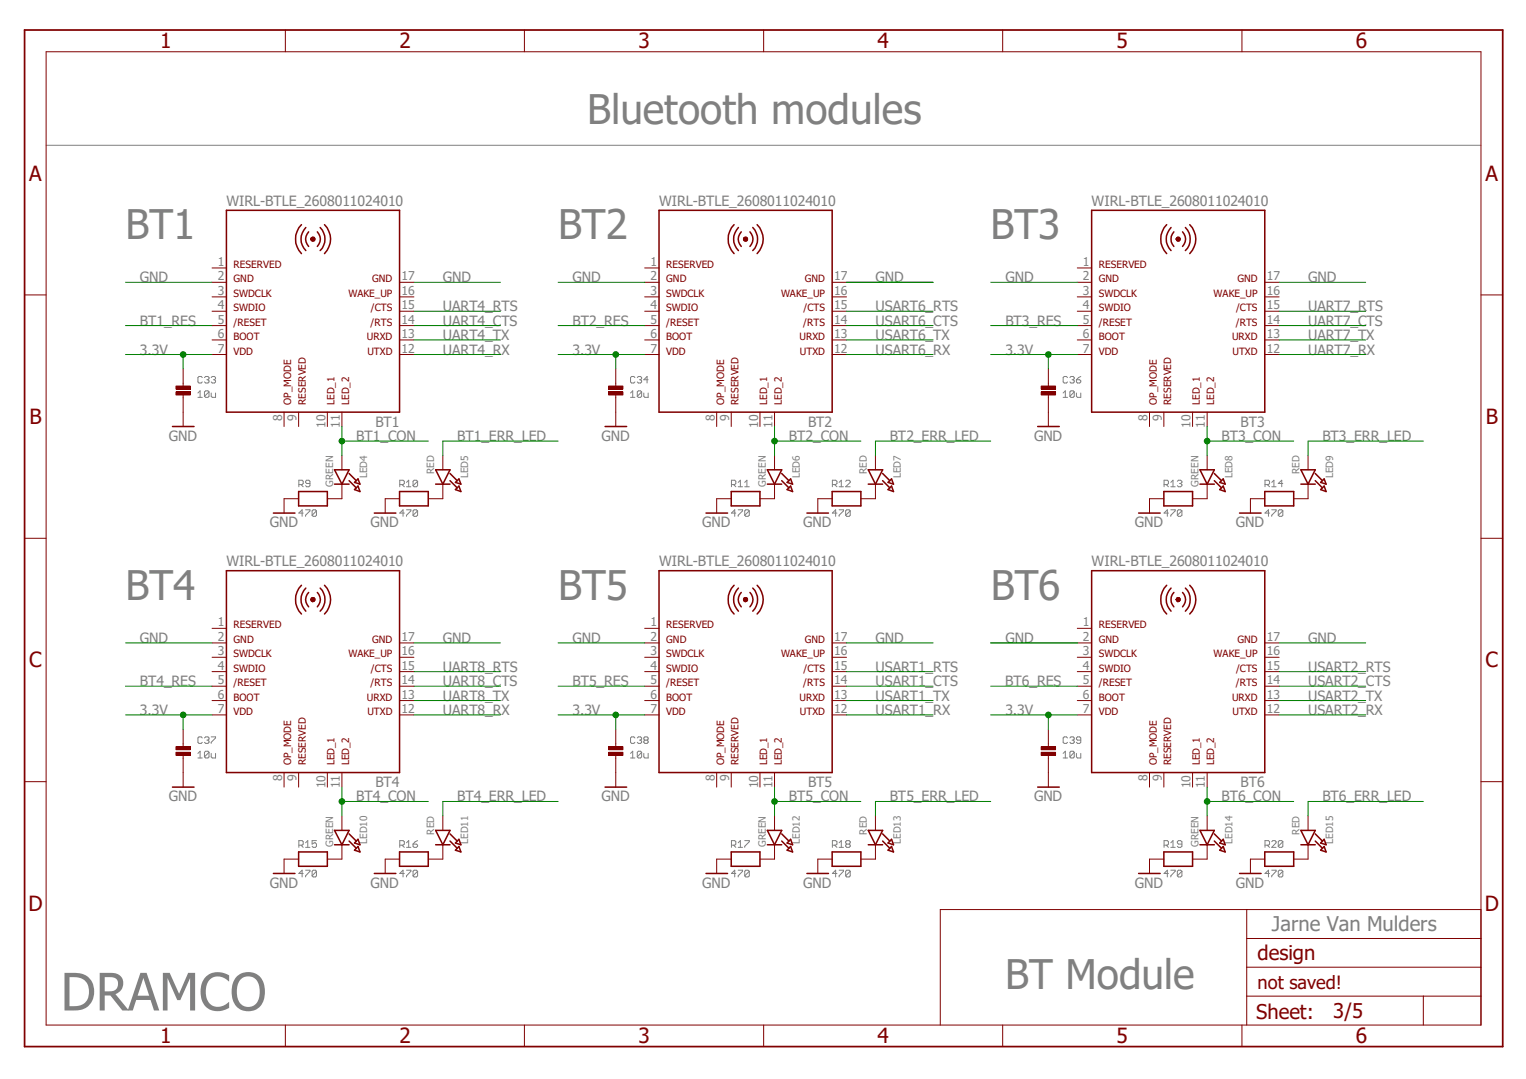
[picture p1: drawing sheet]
<svg xmlns="http://www.w3.org/2000/svg" width="297mm" height="210mm" viewBox="0 0 297 210" stroke-linecap="round" stroke-linejoin="round" font-family="sans-serif">
<g fill="none" stroke="#808080" stroke-width=".19">
<path d="M9 28.3h279.2M38.5 76.5l.4-.4v1.2M38.5 77.3h.9M39.4 73.5l-.2-.2h-.5l-.2 .2v.8l.2 .2h.5l.2-.2M39.8 73.5l.2-.2h.5l.2 .2-.2 .4M40.3 73.9h.2M40.5 73.9l.2 .2-.2 .4h-.5l-.2-.2M40.7 76.3v.8l-.2 .2h-.5l-.2-.2M40.7 76.3l-.2-.2h-.5l-.2 .2v.8M40.7 76.3l-.9 .8M41.1 76.5v.6l.2 .2h.7v-.8M41.1 73.5l.2-.2h.4l.3 .2-.3 .4"/>
<path d="M41.5 73.9h.2M41.7 73.9l.3 .2-.3 .4h-.4l-.2-.2M122.7 77.3h.9M122.7 76.5l.4-.4v1.2M123.6 73.5l-.2-.2h-.5l-.2 .2v.8l.2 .2h.5l.2-.2M124 73.5l.2-.2h.5l.2 .2-.2 .4M124.5 73.9h.2M124.7 73.9l.2 .2-.2 .4h-.5l-.2-.2M124.9 76.3v.8l-.2 .2h-.5l-.2-.2M124.9 76.3l-.2-.2h-.5l-.2 .2v.8M124.9 76.3l-.9 .8M125.3 76.5v.6l.2 .2h.7v-.8"/>
<path d="M126.2 73.9h-.9l.6-.6v1.2M206.9 77.3h.9M206.9 76.5l.4-.4v1.2M207.8 73.5l-.2-.2h-.5l-.2 .2v.8l.2 .2h.5l.2-.2M208.2 73.5l.2-.2h.5l.2 .2-.2 .4M208.7 73.9h.2M208.9 73.9l.2 .2-.2 .4h-.5l-.2-.2M209.1 76.3v.8l-.2 .2h-.5l-.2-.2M209.1 76.3l-.2-.2h-.5l-.2 .2v.8M209.1 76.3l-.9 .8M209.5 76.5v.6l.2 .2h.7v-.8M209.5 73.9h.6l.3 .4-.3 .2h-.4l-.2-.2z"/>
<path d="M210.4 73.3l-.9 .6M58.2 94.3h.6l.2-.2v-.4l-.2-.2h-.6v1.2M58.6 94.3l.4 .4M59 99.9h-.8l.6-.7v1.3M59.5 99.2h.8v.2l-.8 .9v.2M60.3 94.1h-.6l-.2-.2 .2-.4h.4l.2 .2v.8l-.2 .2h-.4l-.2-.2M61.6 99.4l-.2-.2h-.4l-.3 .2v.9M61.6 99.4v.9l-.2 .2h-.4l-.3-.2M61.6 99.4l-.9 .9M77.8 94.3h.6l.3-.2v-.4l-.3-.2h-.6v1.2M78.2 94.3l.5 .4M78.7 99.9h-.9l.6-.7v1.3"/>
<path d="M79.1 99.2h.9v.2l-.9 .9v.2M79.1 94.7h.9M79.1 93.9l.4-.4v1.2M81.3 99.4l-.3-.2h-.4l-.2 .2v.9M81.3 99.4v.9l-.3 .2h-.4l-.2-.2M81.3 93.7l-.3-.2h-.4l-.2 .2v.8M81.3 93.7v.8l-.3 .2h-.4l-.2-.2M81.3 99.4l-.9 .9M81.3 93.7l-.9 .8M142.4 94.3h.6l.2-.2v-.4l-.2-.2h-.6v1.2M142.8 94.3l.4 .4M143.2 99.9h-.8l.6-.7v1.3"/>
<path d="M143.7 99.2h.8v.2l-.8 .9v.2M143.7 94.7h.8M143.7 93.9l.4-.4v1.2M144.9 94.7h.9M144.9 93.9l.5-.4v1.2M145.8 99.4l-.2-.2h-.4l-.3 .2v.9M145.8 99.4v.9l-.2 .2h-.4l-.3-.2M145.8 99.4l-.9 .9M162 94.3h.6l.3-.2v-.4l-.3-.2h-.6v1.2M162.4 94.3l.5 .4M162.9 99.9h-.9l.6-.7v1.3M163.3 99.2h.9v.2l-.9 .9v.2"/>
<path d="M163.3 94.7h.9M163.3 93.9l.4-.4v1.2M164.6 93.7l.2-.2h.5l.2 .2v.2l-.9 .8h.9M165.5 99.4l-.2-.2h-.5l-.2 .2v.9M165.5 99.4v.9l-.2 .2h-.5l-.2-.2M165.5 99.4l-.9 .9M226.6 94.3h.6l.2-.2v-.4l-.2-.2h-.6v1.2M227 94.3l.4 .4M227.4 99.9h-.8l.6-.7v1.3M227.9 99.2h.8v.2l-.8 .9v.2M227.9 94.7h.8M227.9 93.9l.4-.4v1.2"/>
<path d="M229.2 93.7l.2-.2h.4l.2 .2v.2l-.2 .2M229.6 94.1h.2M229.8 94.1l.2 .2v.2l-.2 .2h-.4l-.2-.2M230 99.4l-.2-.2h-.4l-.2 .2v.9M230 99.4v.9l-.2 .2h-.4l-.2-.2M230 99.4l-.8 .9M246.2 94.3h.7l.2-.2v-.4l-.2-.2h-.7v1.2M246.6 94.3l.5 .4M247.1 99.9h-.9l.7-.7v1.3M247.5 99.2h.9v.2l-.9 .9v.2M247.5 94.7h.9M247.5 93.9l.4-.4v1.2"/>
<path d="M249.7 99.4l-.2-.2h-.5l-.2 .2v.9M249.7 99.4v.9l-.2 .2h-.5l-.2-.2M249.7 99.4l-.9 .9M249.7 94.1h-.9l.7-.6v1.2M38.5 146.6l.4-.4v1.3M38.5 147.5h.9M39.4 143.6l-.2-.2h-.5l-.2 .2v.9l.2 .2h.5l.2-.2M39.8 143.6l.2-.2h.5l.2 .2-.2 .5M40.3 144.1h.2M40.5 144.1l.2 .2-.2 .4h-.5l-.2-.2M40.7 146.4l-.2-.2h-.5l-.2 .2v.9M40.7 146.4v.9l-.2 .2h-.5l-.2-.2"/>
<path d="M40.7 146.4l-.9 .9M41.1 143.4h.9v.2l-.9 .9v.2M41.1 146.6v.7l.2 .2h.7v-.9M122.7 146.6l.4-.4v1.3M122.7 147.5h.9M123.6 143.6l-.2-.2h-.5l-.2 .2v.9l.2 .2h.5l.2-.2M124 143.6l.2-.2h.5l.2 .2-.2 .5M124.5 144.1h.2M124.7 144.1l.2 .2-.2 .4h-.5l-.2-.2M124.9 146.4l-.2-.2h-.5l-.2 .2v.9M124.9 146.4v.9l-.2 .2h-.5l-.2-.2M124.9 146.4l-.9 .9"/>
<path d="M125.3 146.6v.7l.2 .2h.7v-.9M125.5 144.1l-.2-.3 .2-.4h.4l.3 .2-.3 .5M125.5 144.1l-.2 .2 .2 .4h.4l.3-.2-.3-.4M125.5 144.1h.4M206.9 146.6l.4-.4v1.3M206.9 147.5h.9M207.8 143.6l-.2-.2h-.5l-.2 .2v.9l.2 .2h.5l.2-.2M208.2 143.6l.2-.2h.5l.2 .2-.2 .5M208.7 144.1h.2M208.9 144.1l.2 .2-.2 .4h-.5l-.2-.2M209.1 146.4l-.2-.2h-.5l-.2 .2v.9M209.1 146.4v.9l-.2 .2h-.5l-.2-.2"/>
<path d="M209.1 146.4l-.9 .9M209.5 146.6v.7l.2 .2h.7v-.9M210.4 144.1h-.7l-.2-.3 .2-.4h.4l.3 .2v.9l-.3 .2h-.4l-.2-.2M58.2 164.5h.6l.2-.2v-.5l-.2-.2h-.6v1.3M58.6 164.5l.4 .4M59 170h-.8l.6-.6v1.3M59.5 169.4h.8v.2l-.8 .9v.2M59.5 164l.4-.4v1.3M59.5 164.9h.8M61.6 163.6h-.9v.7l.5-.3h.2l.2 .3v.4l-.2 .2h-.4l-.3-.2M61.6 169.6l-.2-.2h-.4l-.3 .2v.9M61.6 169.6v.9l-.2 .2h-.4l-.3-.2"/>
<path d="M61.6 169.6l-.9 .9M77.8 164.5h.6l.3-.2v-.5l-.3-.2h-.6v1.3M78.2 164.5l.5 .4M78.7 170h-.9l.6-.6v1.3M79.1 169.4h.9v.2l-.9 .9v.2M79.1 164l.4-.4v1.3M79.1 164.9h.9M80.4 164.3h.6l.3 .2v.2l-.3 .2h-.4l-.2-.2zM81.3 169.6l-.3-.2h-.4l-.2 .2v.9M81.3 169.6v.9l-.3 .2h-.4l-.2-.2M81.3 169.6l-.9 .9M81.3 163.6l-.5 .2-.4 .5"/>
<path d="M142.4 164.5h.6l.2-.2v-.5l-.2-.2h-.6v1.3M142.8 164.5l.4 .4M143.2 170h-.8l.6-.6v1.3M143.7 169.4h.8v.2l-.8 .9v.2M143.7 164l.4-.4v1.3M143.7 164.9h.8M144.9 163.6h.9v.2l-.9 .9v.2M145.8 169.6l-.2-.2h-.4l-.3 .2v.9M145.8 169.6v.9l-.2 .2h-.4l-.3-.2M145.8 169.6l-.9 .9M162 164.5h.6l.3-.2v-.5l-.3-.2h-.6v1.3M162.4 164.5l.5 .4"/>
<path d="M162.9 170h-.9l.6-.6v1.3M163.3 169.4h.9v.2l-.9 .9v.2M163.3 164l.4-.4v1.3M163.3 164.9h.9M164.8 164.3l-.2-.3 .2-.4h.5l.2 .2-.2 .5M164.8 164.3l-.2 .2 .2 .4h.5l.2-.2-.2-.4M164.8 164.3h.5M165.5 169.6l-.2-.2h-.5l-.2 .2v.9M165.5 169.6v.9l-.2 .2h-.5l-.2-.2M165.5 169.6l-.9 .9M226.6 164.5h.6l.2-.2v-.5l-.2-.2h-.6v1.3M227 164.5l.4 .4"/>
<path d="M227.4 170h-.8l.6-.6v1.3M227.9 169.4h.8v.2l-.8 .9v.2M227.9 164l.4-.4v1.3M227.9 164.9h.8M230 164.3h-.6l-.2-.3 .2-.4h.4l.2 .2v.9l-.2 .2h-.4l-.2-.2M230 169.6l-.2-.2h-.4l-.2 .2v.9M230 169.6v.9l-.2 .2h-.4l-.2-.2M230 169.6l-.8 .9M246.2 164.5h.7l.2-.2v-.5l-.2-.2h-.7v1.3M246.6 164.5l.5 .4M247.1 170h-.9l.7-.6v1.3M247.5 163.8l.2-.2h.5l.2 .2v.2l-.9 .9h.9"/>
<path d="M247.5 169.4h.9v.2l-.9 .9v.2M249.7 163.8l-.2-.2h-.5l-.2 .2v.9M249.7 169.6l-.2-.2h-.5l-.2 .2v.9M249.7 163.8v.9l-.2 .2h-.5l-.2-.2M249.7 169.6v.9l-.2 .2h-.5l-.2-.2M249.7 169.6l-.9 .9M249.7 163.8l-.9 .9"/>
</g>
<g fill="none" stroke="#800000" stroke-width=".19">
<path d="M41.3 52.2h2.8M41.3 54.9h2.8M41.3 57.8h2.8M77.8 54.9h2.8M77.8 57.8h2.8M41.3 60.6h2.8M41.3 63.4h2.8M41.3 66.2h2.8M41.3 69h2.8M77.8 60.6h2.8M77.8 63.4h2.8M77.8 66.2h2.8"/>
<path d="M77.8 69h2.8M55.3 80.2v2.8M58.1 80.2v2.8M63.7 80.2v2.8M66.5 80.2v2.8"/>
</g>
<path d="M44.1 40.9h33.7v39.3h-33.7z" fill="none" stroke="#800000" stroke-width=".3"/>
<path d="M60.6 46.3l.5-.1 .2 .2-.2 .5-.5-.1-.1-.3 .4-.1 .1 .1-.1 .2-.1-.2h-.3z" fill-rule="evenodd" fill="#800000"/>
<path d="M60.6 46.3l.5-.1 .2 .2-.2 .5-.5-.1-.1-.3 .4-.1 .1 .1-.1 .2-.1-.2h-.3z" fill="none" stroke="#800000" stroke-width=".19"/>
<path d="M58.7 43.7a4 4 0 0 0 0 5.7M59.5 44.3a3.2 3.2 0 0 0 0 4.5M60.1 45.1a1.99 1.99 0 0 0 0 2.9" fill="none" stroke="#800000" stroke-width=".3"/>
<path d="M60.6 46.3l.5-.1 .2 .2-.2 .5-.5-.1-.1-.3 .4-.1 .1 .1-.1 .2-.1-.2h-.3z" fill-rule="evenodd" fill="#800000"/>
<path d="M60.6 46.3l.5-.1 .2 .2-.2 .5-.5-.1-.1-.3 .4-.1 .1 .1-.1 .2-.1-.2h-.3zM35.6 74.6v.8M35.6 76.6v.8M58.1 97.1h-2.8v2.8M66.5 88.6v2.8M66.5 94.2v2.9h-2.8" fill="none" stroke="#800000" stroke-width=".19"/>
<path d="M60.6 46.5h.6M61.8 45.1a1.99 1.99 0 0 1 0 2.9M62.3 44.3a3.2 3.2 0 0 1 0 4.5M63.2 43.7a3.9 3.9 0 0 1 0 5.7M53.2 99.9h4.2M58.1 95.7h5.6v2.8h-5.6zM65.1 91.4h2.8l-1.4 2.8zM65.1 94.2h2.8M67.9 93.6l1.4 1.4M67.9 92.2l1.4 1.4M69 93.9l.7-.7 .4 1zM69 95.3l.7-.7 .4 1.1z" fill="none" stroke="#800000" stroke-width=".3"/>
<path d="M34.2 76.3h2.8v.6h-2.8z" fill-rule="evenodd" fill="#800000"/>
<path d="M34.2 76.3h2.8v.6h-2.8z" fill="none" stroke="#800000" stroke-width=".19"/>
<path d="M34.2 75.1h2.8v.6h-2.8z" fill-rule="evenodd" fill="#800000"/>
<g fill="none" stroke="#800000" stroke-width=".19">
<path d="M125.5 52.2h2.8M125.5 54.9h2.8M125.5 57.8h2.8M162 54.9h2.8M162 57.8h2.8M34.2 75.1h2.8v.6h-2.8zM35.6 71.8v2.8M35.6 77.4v5.6M125.5 60.6h2.8M125.5 63.4h2.8M125.5 66.2h2.8M125.5 69h2.8"/>
<path d="M162 60.6h2.8M162 63.4h2.8M162 66.2h2.8M162 69h2.8M77.8 97.1h-2.8v2.8M86.2 88.6v2.8M86.2 94.2v2.9h-2.8M139.5 80.2v2.8M142.3 80.2v2.8M147.9 80.2v2.8M150.7 80.2v2.8"/>
</g>
<path d="M128.3 40.9h33.7v39.3h-33.7zM33.6 83h4.2M72.9 99.9h4.1M77.8 95.7h5.6v2.8h-5.6zM84.8 91.4h2.8l-1.4 2.8zM84.8 94.2h2.8M87.6 93.6l1.4 1.4M87.6 92.2l1.4 1.4M88.6 93.9l.7-.7 .4 1zM89.3 94.6l.4 1.1-1.1-.4z" fill="none" stroke="#800000" stroke-width=".3"/>
<path d="M144.8 46.3l.5-.1 .2 .2-.2 .5-.5-.1-.1-.3h.5l-.1 .2-.1-.2h-.3z" fill-rule="evenodd" fill="#800000"/>
<path d="M144.8 46.3l.5-.1 .2 .2-.2 .5-.5-.1-.1-.3h.5l-.1 .2-.1-.2h-.3z" fill="none" stroke="#800000" stroke-width=".19"/>
<path d="M142.9 43.7a4 4 0 0 0 0 5.7M143.7 44.3a3.2 3.2 0 0 0 0 4.5M144.3 45.1a1.99 1.99 0 0 0 0 2.9" fill="none" stroke="#800000" stroke-width=".3"/>
<path d="M144.8 46.3l.5-.1 .2 .2-.2 .5-.5-.1-.1-.3h.5l-.1 .2-.1-.2h-.3z" fill-rule="evenodd" fill="#800000"/>
<path d="M144.8 46.3l.5-.1 .2 .2-.2 .5-.5-.1-.1-.3h.5l-.1 .2-.1-.2h-.3zM119.8 74.6v.8M119.8 76.6v.8M142.3 97.1h-2.8v2.8M150.7 88.6v2.8M150.7 94.2v2.9h-2.8" fill="none" stroke="#800000" stroke-width=".19"/>
<path d="M144.8 46.5h.6M146 45.1a1.99 1.99 0 0 1 0 2.9M146.5 44.3a3.2 3.2 0 0 1 0 4.5M147.4 43.7a3.9 3.9 0 0 1 0 5.7M137.4 99.9h4.2M142.3 95.7h5.6v2.8h-5.6zM149.4 91.4h2.7l-1.4 2.8zM149.4 94.2h2.7M152.1 93.6l1.4 1.4M152.1 92.2l1.4 1.4M153.9 93.2l.4 1-1.1-.3zM153.9 94.6l.4 1.1-1.1-.4z" fill="none" stroke="#800000" stroke-width=".3"/>
<path d="M118.4 76.3h2.8v.6h-2.8z" fill-rule="evenodd" fill="#800000"/>
<path d="M118.4 76.3h2.8v.6h-2.8z" fill="none" stroke="#800000" stroke-width=".19"/>
<path d="M118.4 75.1h2.8v.6h-2.8z" fill-rule="evenodd" fill="#800000"/>
<g fill="none" stroke="#800000" stroke-width=".19">
<path d="M209.7 52.2h2.8M209.7 54.9h2.8M209.7 57.8h2.8M246.2 54.9h2.8M246.2 57.8h2.8M118.4 75.1h2.8v.6h-2.8zM119.8 71.8v2.8M119.8 77.4v5.6M209.7 60.6h2.8M209.7 63.4h2.8M209.7 66.2h2.8M209.7 69h2.8"/>
<path d="M246.2 60.6h2.8M246.2 63.4h2.8M246.2 66.2h2.8M246.2 69h2.8M162 97.1h-2.8v2.8M170.4 88.6v2.8M170.4 94.2v2.9h-2.8M223.7 80.2v2.8M226.5 80.2v2.8M232.1 80.2v2.8M234.9 80.2v2.8"/>
</g>
<path d="M212.5 40.9h33.7v39.3h-33.7zM117.8 83h4.2M157.1 99.9h4.1M162 95.7h5.6v2.8h-5.6zM169 91.4h2.8l-1.4 2.8zM169 94.2h2.8M171.8 93.6l1.4 1.4M171.8 92.2l1.4 1.4M173.5 93.2l.4 1-1.1-.3zM173.5 94.6l.4 1.1-1.1-.4z" fill="none" stroke="#800000" stroke-width=".3"/>
<path d="M229 46.3l.5-.1 .2 .2-.2 .5-.5-.1-.1-.3h.5l-.1 .2-.1-.2h-.3z" fill-rule="evenodd" fill="#800000"/>
<path d="M229 46.3l.5-.1 .2 .2-.2 .5-.5-.1-.1-.3h.5l-.1 .2-.1-.2h-.3z" fill="none" stroke="#800000" stroke-width=".19"/>
<path d="M227.1 43.7a4 4 0 0 0 0 5.7M227.9 44.3a3.2 3.2 0 0 0 0 4.5M228.5 45.1a2.1 2.1 0 0 0 0 2.9" fill="none" stroke="#800000" stroke-width=".3"/>
<path d="M229 46.3l.5-.1 .2 .2-.2 .5-.5-.1-.1-.3h.5l-.1 .2-.1-.2h-.3z" fill-rule="evenodd" fill="#800000"/>
<path d="M229 46.3l.5-.1 .2 .2-.2 .5-.5-.1-.1-.3h.5l-.1 .2-.1-.2h-.3zM204 74.6v.8M204 76.6v.8M226.5 97.1h-2.8v2.8M234.9 88.6v2.8M234.9 94.2v2.9h-2.8" fill="none" stroke="#800000" stroke-width=".19"/>
<path d="M229 46.5h.6M230.2 45.1a1.99 1.99 0 0 1 0 2.9M230.7 44.3a3.2 3.2 0 0 1 0 4.5M231.6 43.7a3.9 3.9 0 0 1 0 5.7M221.6 99.9h4.2M226.5 95.7h5.6v2.8h-5.6zM233.6 91.4h2.7l-1.4 2.8zM233.6 94.2h2.7M236.3 93.6l1.4 1.4M236.3 92.2l1.4 1.4M237.4 93.9l.7-.7 .4 1zM237.4 95.3l.7-.7 .4 1.1z" fill="none" stroke="#800000" stroke-width=".3"/>
<path d="M202.6 76.3h2.8v.6h-2.8z" fill-rule="evenodd" fill="#800000"/>
<path d="M202.6 76.3h2.8v.6h-2.8z" fill="none" stroke="#800000" stroke-width=".19"/>
<path d="M202.6 75.1h2.8v.6h-2.8z" fill-rule="evenodd" fill="#800000"/>
<g fill="none" stroke="#800000" stroke-width=".19">
<path d="M202.6 75.1h2.8v.6h-2.8zM204 71.8v2.8M204 77.4v5.6M246.2 97.1h-2.8v2.8M254.6 88.6v2.8M254.6 94.2v2.9h-2.8M41.3 122.3h2.8M41.3 125.1h2.8M41.3 127.9h2.8M41.3 130.7h2.8M41.3 133.6h2.8M41.3 136.4h2.8"/>
<path d="M41.3 139.1h2.8M77.8 125.1h2.8M77.8 127.9h2.8M77.8 130.7h2.8M77.8 133.6h2.8M77.8 136.4h2.8M77.8 139.1h2.8M55.3 150.4v2.8M58.1 150.4v2.8M63.7 150.4v2.8M66.5 150.4v2.8"/>
</g>
<path d="M202 83h4.2M241.3 99.9h4.1M246.2 95.7h5.6v2.8h-5.6zM253.2 91.4h2.8l-1.4 2.8zM253.2 94.2h2.8M256 93.6l1.4 1.4M256 92.2l1.4 1.4M257 93.9l.7-.7 .4 1zM257 95.3l.7-.7 .4 1.1zM44.1 111.1h33.7v39.3h-33.7z" fill="none" stroke="#800000" stroke-width=".3"/>
<path d="M60.6 116.4l.5-.1 .2 .2-.2 .6h-.3l-.2-.1-.1-.3 .4-.1 .1 .1v.1l-.5-.1z" fill-rule="evenodd" fill="#800000"/>
<path d="M60.6 116.4l.5-.1 .2 .2-.2 .6h-.3l-.2-.1-.1-.3 .4-.1 .1 .1v.1l-.5-.1z" fill="none" stroke="#800000" stroke-width=".19"/>
<path d="M58.7 113.9a4 4 0 0 0 0 5.6M59.5 114.5a3.2 3.2 0 0 0 0 4.5M60.1 115.3a1.94 1.94 0 0 0 0 2.8" fill="none" stroke="#800000" stroke-width=".3"/>
<path d="M60.6 116.4l.5-.1 .2 .2-.2 .6h-.3l-.2-.1-.1-.3 .4-.1 .1 .1v.1l-.5-.1z" fill-rule="evenodd" fill="#800000"/>
<path d="M60.6 116.4l.5-.1 .2 .2-.2 .6h-.3l-.2-.1-.1-.3 .4-.1 .1 .1v.1l-.5-.1zM35.6 144.8v.8M35.6 146.7v.9M66.5 158.8v2.8M58.1 167.2h-2.8v2.8M66.5 164.4v2.8h-2.8" fill="none" stroke="#800000" stroke-width=".19"/>
<path d="M60.6 116.7h.6M61.8 115.3a1.94 1.94 0 0 1 0 2.8M62.3 114.5a3.2 3.2 0 0 1 0 4.5M63.2 113.9a3.9 3.9 0 0 1 0 5.6M53.2 170h4.2M58.1 165.8h5.6v2.8h-5.6zM65.1 161.6h2.8l-1.4 2.8zM65.1 164.4h2.8M67.9 163.7l1.4 1.4M67.9 162.3l1.4 1.4M69.7 163.4l.4 1-1.1-.3zM69.7 164.8l.4 1-1.1-.3z" fill="none" stroke="#800000" stroke-width=".3"/>
<path d="M34.2 146.4h2.8v.6h-2.8z" fill-rule="evenodd" fill="#800000"/>
<path d="M34.2 146.4h2.8v.6h-2.8z" fill="none" stroke="#800000" stroke-width=".19"/>
<path d="M34.2 145.3h2.8v.6h-2.8z" fill-rule="evenodd" fill="#800000"/>
<g fill="none" stroke="#800000" stroke-width=".19">
<path d="M125.5 122.3h2.8M125.5 125.1h2.8M125.5 127.9h2.8M125.5 130.7h2.8M125.5 133.6h2.8M125.5 136.4h2.8M125.5 139.1h2.8M162 125.1h2.8M162 127.9h2.8M162 130.7h2.8M162 133.6h2.8M162 136.4h2.8"/>
<path d="M162 139.1h2.8M34.2 145.3h2.8v.6h-2.8zM35.6 141.9v2.9M35.6 147.6v5.6M86.2 158.8v2.8M139.5 150.4v2.8M142.3 150.4v2.8M147.9 150.4v2.8M150.7 150.4v2.8M77.8 167.2h-2.8v2.8M86.2 164.4v2.8h-2.8"/>
</g>
<path d="M128.3 111.1h33.7v39.3h-33.7zM33.6 153.2h4.2M72.9 170h4.1M77.8 165.8h5.6v2.8h-5.6zM84.8 161.6h2.8l-1.4 2.8zM84.8 164.4h2.8M87.6 163.7l1.4 1.4M87.6 162.3l1.4 1.4M89.3 163.4l.4 1-1.1-.3zM89.3 164.8l.4 1-1.1-.3z" fill="none" stroke="#800000" stroke-width=".3"/>
<path d="M144.8 116.4l.5-.1 .2 .2-.2 .6h-.3l-.2-.1-.1-.3h.5v.1l-.5-.1z" fill-rule="evenodd" fill="#800000"/>
<path d="M144.8 116.4l.5-.1 .2 .2-.2 .6h-.3l-.2-.1-.1-.3h.5v.1l-.5-.1z" fill="none" stroke="#800000" stroke-width=".19"/>
<path d="M142.9 113.9a4 4 0 0 0 0 5.6M143.7 114.5a3.2 3.2 0 0 0 0 4.5M144.3 115.3a1.94 1.94 0 0 0 0 2.8" fill="none" stroke="#800000" stroke-width=".3"/>
<path d="M144.8 116.4l.5-.1 .2 .2-.2 .6h-.3l-.2-.1-.1-.3h.5v.1l-.5-.1z" fill-rule="evenodd" fill="#800000"/>
<path d="M144.8 116.4l.5-.1 .2 .2-.2 .6h-.3l-.2-.1-.1-.3h.5v.1l-.5-.1zM119.8 144.8v.8M119.8 146.7v.9M150.7 158.8v2.8M142.3 167.2h-2.8v2.8M150.7 164.4v2.8h-2.8" fill="none" stroke="#800000" stroke-width=".19"/>
<path d="M144.8 116.7h.6M146 115.3a1.94 1.94 0 0 1 0 2.8M146.5 114.5a3.2 3.2 0 0 1 0 4.5M147.4 113.9a3.9 3.9 0 0 1 0 5.6M137.4 170h4.2M142.3 165.8h5.6v2.8h-5.6zM149.4 161.6h2.7l-1.4 2.8zM149.4 164.4h2.7M152.1 163.7l1.4 1.4M152.1 162.3l1.4 1.4M153.9 163.4l.4 1-1.1-.3zM153.9 164.8l.4 1-1.1-.3z" fill="none" stroke="#800000" stroke-width=".3"/>
<path d="M118.4 146.4h2.8v.6h-2.8z" fill-rule="evenodd" fill="#800000"/>
<path d="M118.4 146.4h2.8v.6h-2.8z" fill="none" stroke="#800000" stroke-width=".19"/>
<path d="M118.4 145.3h2.8v.6h-2.8z" fill-rule="evenodd" fill="#800000"/>
<g fill="none" stroke="#800000" stroke-width=".19">
<path d="M209.7 122.3h2.8M209.7 125.1h2.8M209.7 127.9h2.8M209.7 130.7h2.8M209.7 133.6h2.8M209.7 136.4h2.8M209.7 139.1h2.8M246.2 125.1h2.8M246.2 127.9h2.8M246.2 130.7h2.8M246.2 133.6h2.8M246.2 136.4h2.8"/>
<path d="M246.2 139.1h2.8M118.4 145.3h2.8v.6h-2.8zM119.8 141.9v2.9M119.8 147.6v5.6M170.4 158.8v2.8M223.7 150.4v2.8M226.5 150.4v2.8M232.1 150.4v2.8M234.9 150.4v2.8M162 167.2h-2.8v2.8M170.4 164.4v2.8h-2.8"/>
</g>
<path d="M212.5 111.1h33.7v39.3h-33.7zM117.8 153.2h4.2M157.1 170h4.1M162 165.8h5.6v2.8h-5.6zM169 161.6h2.8l-1.4 2.8zM169 164.4h2.8M171.8 163.7l1.4 1.4M171.8 162.3l1.4 1.4M173.5 163.4l.4 1-1.1-.3zM173.5 164.8l.4 1-1.1-.3z" fill="none" stroke="#800000" stroke-width=".3"/>
<path d="M229 116.4l.5-.1 .2 .2-.2 .6h-.3l-.2-.1-.1-.3h.5v.1l-.5-.1z" fill-rule="evenodd" fill="#800000"/>
<path d="M229 116.4l.5-.1 .2 .2-.2 .6h-.3l-.2-.1-.1-.3h.5v.1l-.5-.1z" fill="none" stroke="#800000" stroke-width=".19"/>
<path d="M227.1 113.9a4 4 0 0 0 0 5.6M227.9 114.5a3.2 3.2 0 0 0 0 4.5M228.5 115.3a2.05 2.05 0 0 0 0 2.8" fill="none" stroke="#800000" stroke-width=".3"/>
<path d="M229 116.4l.5-.1 .2 .2-.2 .6h-.3l-.2-.1-.1-.3h.5v.1l-.5-.1z" fill-rule="evenodd" fill="#800000"/>
<path d="M229 116.4l.5-.1 .2 .2-.2 .6h-.3l-.2-.1-.1-.3h.5v.1l-.5-.1zM204 144.8v.8M204 146.7v.9M234.9 158.8v2.8M226.5 167.2h-2.8v2.8M234.9 164.4v2.8h-2.8" fill="none" stroke="#800000" stroke-width=".19"/>
<path d="M229 116.7h.6M230.2 115.3a1.94 1.94 0 0 1 0 2.8M230.7 114.5a3.2 3.2 0 0 1 0 4.5M231.6 113.9a3.9 3.9 0 0 1 0 5.6M221.6 170h4.2M226.5 165.8h5.6v2.8h-5.6zM233.6 161.6h2.7l-1.4 2.8zM233.6 164.4h2.7M236.3 163.7l1.4 1.4M236.3 162.3l1.4 1.4M238.1 163.4l.4 1-1.1-.3zM238.1 164.8l.4 1-1.1-.3z" fill="none" stroke="#800000" stroke-width=".3"/>
<path d="M202.6 146.4h2.8v.6h-2.8z" fill-rule="evenodd" fill="#800000"/>
<path d="M202.6 146.4h2.8v.6h-2.8z" fill="none" stroke="#800000" stroke-width=".19"/>
<path d="M202.6 145.3h2.8v.6h-2.8z" fill-rule="evenodd" fill="#800000"/>
<g fill="none" stroke="#800000" stroke-width=".19">
<path d="M9 10.1h279.2v189.4h-279.2zM55.5 5.8v4.3M102.1 5.8v4.3M148.6 5.8v4.3M195.2 5.8v4.3M241.7 5.8v4.3M4.8 57.4h4.2M288.2 57.4h4.3M4.8 104.8h4.2M288.2 104.8h4.3M4.8 152.1h4.2M202.6 145.3h2.8v.6h-2.8z"/>
<path d="M204 141.9v2.9M204 147.6v5.6M254.6 158.8v2.8M288.2 152.1h4.3M242.7 177v22.5M246.2 167.2h-2.8v2.8M254.6 164.4v2.8h-2.8M288.2 177h-105.2v22.5M55.5 199.5v4.2M102.1 199.5v4.2M148.6 199.5v4.2M195.2 199.5v4.2"/>
<path d="M241.7 199.5v4.2M242.7 193.9h45.5M242.7 188.3h45.5M242.7 182.7h45.5M277 193.9v5.6"/>
</g>
<path d="M202 153.2h4.2M241.3 170h4.1M246.2 165.8h5.6v2.8h-5.6zM253.2 161.6h2.8l-1.4 2.8zM253.2 164.4h2.8M256 163.7l1.4 1.4M256 162.3l1.4 1.4M257.7 163.4l.4 1-1.1-.3zM257.7 164.8l.4 1-1.1-.3z" fill="none" stroke="#800000" stroke-width=".3"/>
<path d="M4.8 5.8h287.7v197.9h-287.7z" fill="none" stroke="#800000" stroke-width=".34"/>
<path d="M24.4 69h16.9M35.6 69v2.8M192.8 133.6h16.9M249 130.7h16.8M249 133.6h16.8" fill="none" stroke="#008000" stroke-width=".19"/>
<circle cx="35.6" cy="69" r=".55" fill="#008000"/>
<g fill="none" stroke="#008000" stroke-width=".19">
<path d="M108.6 69h16.9M119.8 69v2.8"/>
<circle cx="35.6" cy="69" r=".55"/>
</g>
<circle cx="119.8" cy="69" r=".55" fill="#008000"/>
<g fill="none" stroke="#008000" stroke-width=".19">
<path d="M192.8 69h16.9M204 69v2.8"/>
<circle cx="119.8" cy="69" r=".55"/>
</g>
<circle cx="204" cy="69" r=".55" fill="#008000"/>
<g fill="none" stroke="#008000" stroke-width=".19">
<path d="M24.4 139.1h16.9M35.6 139.1v2.8"/>
<circle cx="204" cy="69" r=".55"/>
</g>
<circle cx="35.6" cy="139.1" r=".55" fill="#008000"/>
<g fill="none" stroke="#008000" stroke-width=".19">
<path d="M108.6 139.1h16.9M119.8 139.1v2.8"/>
<circle cx="35.6" cy="139.1" r=".55"/>
</g>
<circle cx="119.8" cy="139.1" r=".55" fill="#008000"/>
<g fill="none" stroke="#008000" stroke-width=".19">
<path d="M192.8 139.1h16.9M204 139.1v2.8"/>
<circle cx="119.8" cy="139.1" r=".55"/>
</g>
<circle cx="204" cy="139.1" r=".55" fill="#008000"/>
<g fill="none" stroke="#008000" stroke-width=".19">
<path d="M24.4 54.9h16.9M80.6 54.9h16.8M108.6 54.9h16.9M164.8 54.9h16.8M192.8 54.9h16.9M249 54.9h16.8M24.4 63.4h16.9M80.6 69h16.8M80.6 66.2h16.8M80.6 63.4h16.8M80.6 60.6h16.8M108.6 63.4h16.9"/>
<path d="M164.8 63.4h16.8M164.8 60.6h16.8M192.8 63.4h16.9M249 69h16.8M249 66.2h16.8M249 63.4h16.8M249 60.6h16.8M66.5 85.9h16.9M66.5 83v5.6M108.6 85.9h-22.4v2.7M192.8 85.9h-22.4v2.7M277 85.9h-22.4v2.7"/>
<path d="M24.4 125.1h16.9M24.4 133.6h16.9M80.6 125.1h16.8M80.6 139.1h16.8M80.6 130.7h16.8M80.6 133.6h16.8M80.6 136.4h16.8M108.6 125.1h16.9M108.6 133.6h16.9M164.8 125.1h16.8M164.8 139.1h16.8M164.8 130.7h16.8"/>
<path d="M164.8 133.6h16.8M164.8 136.4h16.8M192.8 125.1h16.9M249 125.1h16.8M249 139.1h16.8M249 136.4h16.8M108.6 156h-22.4v2.8M192.8 156h-22.4v2.8M277 156h-22.4v2.8"/>
<circle cx="204" cy="139.1" r=".55"/>
</g>
<circle cx="66.6" cy="85.9" r=".55" fill="#008000"/>
<g fill="none" stroke="#008000" stroke-width=".19">
<path d="M150.7 83v5.6M150.7 85.9h16.9"/>
<circle cx="66.6" cy="85.9" r=".55"/>
</g>
<circle cx="150.8" cy="85.9" r=".55" fill="#008000"/>
<g fill="none" stroke="#008000" stroke-width=".19">
<path d="M234.9 83v5.6M234.9 85.9h16.9"/>
<circle cx="150.8" cy="85.9" r=".55"/>
</g>
<circle cx="235" cy="85.9" r=".55" fill="#008000"/>
<g fill="none" stroke="#008000" stroke-width=".19">
<path d="M234.9 153.2v5.6M234.9 156h16.9"/>
<circle cx="235" cy="85.9" r=".55"/>
</g>
<circle cx="235" cy="156" r=".55" fill="#008000"/>
<g fill="none" stroke="#008000" stroke-width=".19">
<path d="M150.7 153.2v5.6M150.7 156h16.9"/>
<circle cx="235" cy="156" r=".55"/>
</g>
<circle cx="150.8" cy="156" r=".55" fill="#008000"/>
<g fill="none" stroke="#008000" stroke-width=".19">
<path d="M66.5 153.2v5.6M66.5 156h16.9"/>
<circle cx="150.8" cy="156" r=".55"/>
</g>
<circle cx="66.6" cy="156" r=".55" fill="#008000"/>
<g fill="none" stroke="#008000" stroke-width=".19">
<path d="M164.8 66.2h16.8M164.8 69h16.8"/>
<circle cx="66.6" cy="156" r=".55"/>
</g>
<text font-size="10.1" fill="#808080" x="11.8" y="196.7">DRAMCO</text>
<g font-size="7.9" fill="#808080">
<text x="114.3" y="24.1">Bluetooth modules</text>
<text x="24.4" y="46.5">BT1</text>
<text x="108.7" y="46.5">BT2</text>
<text x="192.8" y="46.5">BT3</text>
<text x="24.4" y="116.7">BT4</text>
<text x="108.6" y="116.7">BT5</text>
<text x="192.8" y="116.7">BT6</text>
<text x="195.7" y="192.5">BT Module</text>
</g>
<g font-size="4.1" fill="#800000">
<text x="31.2" y="9.4">1</text>
<text x="77.7" y="9.4">2</text>
<text x="124.2" y="9.4">3</text>
<text x="170.8" y="9.4">4</text>
<text x="217.3" y="9.4">5</text>
<text x="263.9" y="9.4">6</text>
<text x="5.7" y="35.2">A</text>
<text x="289.1" y="35.2">A</text>
<text x="5.7" y="82.5">B</text>
<text x="289.2" y="82.5">B</text>
<text x="5.7" y="129.9">C</text>
<text x="289.1" y="129.9">C</text>
<text x="5.5" y="177.3">D</text>
<text x="289" y="177.3">D</text>
<text x="31.2" y="203">1</text>
<text x="77.7" y="203">2</text>
<text x="124.2" y="203">3</text>
<text x="170.8" y="203">4</text>
<text x="217.3" y="203">5</text>
<text x="263.9" y="203">6</text>
</g>
<text font-size="3.9" fill="#808080" x="247.6" y="181.3">Jarne Van Mulders</text>
<g font-size="3.9" fill="#800000">
<text x="244.8" y="186.9">design</text>
<text x="244.5" y="198.2">Sheet:</text>
<text x="259.5" y="198.1">3/5</text>
</g>
<text font-size="3.6" fill="#800000" x="244.8" y="192.5">not saved!</text>
<g font-size="2.8" fill="#808080">
<text x="44.1" y="40.1">WIRL-BTLE_2608011024010</text>
<text x="128.3" y="40.1">WIRL-BTLE_2608011024010</text>
<text x="212.5" y="40.1">WIRL-BTLE_2608011024010</text>
<text x="27.2" y="54.9">GND</text>
<text x="86.2" y="54.9">GND</text>
<text x="111.4" y="54.9">GND</text>
<text x="170.4" y="54.9">GND</text>
<text x="195.7" y="54.9">GND</text>
<text x="254.6" y="54.9">GND</text>
<text x="27.2" y="63.4">BT1_RES</text>
<text x="86.2" y="63.4">UART4_CTS</text>
<text x="86.2" y="60.6">UART4_RTS</text>
<text x="111.4" y="63.4">BT2_RES</text>
<text x="170.4" y="63.4">USART6_CTS</text>
<text x="170.4" y="60.6">USART6_RTS</text>
<text x="195.7" y="63.4">BT3_RES</text>
<text x="254.6" y="60.6">UART7_RTS</text>
<text x="254.6" y="63.4">UART7_CTS</text>
<text x="27.2" y="69">3.3V</text>
<text x="86.2" y="69">UART4_RX</text>
<text x="86.2" y="66.2">UART4_TX</text>
<text x="111.4" y="69">3.3V</text>
<text x="170.4" y="66.2">USART6_TX</text>
<text x="170.4" y="69">USART6_RX</text>
<text x="195.7" y="69">3.3V</text>
<text x="254.6" y="66.2">UART7_TX</text>
<text x="254.6" y="69">UART7_RX</text>
<text x="73.1" y="83">BT1</text>
<text x="157.3" y="83">BT2</text>
<text x="241.5" y="83">BT3</text>
<text x="32.9" y="85.9">GND</text>
<text x="69.3" y="85.9">BT1_CON</text>
<text x="89" y="85.9">BT1_ERR_LED</text>
<text x="117.1" y="85.9">GND</text>
<text x="153.5" y="85.9">BT2_CON</text>
<text x="173.2" y="85.9">BT2_ERR_LED</text>
<text x="201.3" y="85.9">GND</text>
<text x="237.7" y="85.9">BT3_CON</text>
<text x="257.4" y="85.9">BT3_ERR_LED</text>
<text x="52.5" y="102.7">GND</text>
<text x="72.1" y="102.7">GND</text>
<text x="136.7" y="102.7">GND</text>
<text x="156.3" y="102.7">GND</text>
<text x="220.9" y="102.7">GND</text>
<text x="240.5" y="102.7">GND</text>
<text x="44.1" y="110.2">WIRL-BTLE_2608011024010</text>
<text x="128.3" y="110.2">WIRL-BTLE_2608011024010</text>
<text x="212.5" y="110.2">WIRL-BTLE_2608011024010</text>
<text x="27.2" y="125.1">GND</text>
<text x="86.2" y="125.1">GND</text>
<text x="111.4" y="125.1">GND</text>
<text x="170.4" y="125.1">GND</text>
<text x="195.7" y="125.1">GND</text>
<text x="254.6" y="125.1">GND</text>
<text x="86.2" y="130.7">UART8_RTS</text>
<text x="170.4" y="130.7">USART1_RTS</text>
<text x="254.6" y="130.7">USART2_RTS</text>
<text x="27.2" y="133.6">BT4_RES</text>
<text x="86.2" y="133.6">UART8_CTS</text>
<text x="86.2" y="136.4">UART8_TX</text>
<text x="111.4" y="133.6">BT5_RES</text>
<text x="170.4" y="133.6">USART1_CTS</text>
<text x="170.4" y="136.4">USART1_TX</text>
<text x="195.7" y="133.6">BT6_RES</text>
<text x="254.6" y="133.6">USART2_CTS</text>
<text x="254.6" y="136.4">USART2_TX</text>
<text x="27.2" y="139.1">3.3V</text>
<text x="86.2" y="139.1">UART8_RX</text>
<text x="111.4" y="139.1">3.3V</text>
<text x="170.4" y="139.1">USART1_RX</text>
<text x="195.7" y="139.1">3.3V</text>
<text x="254.6" y="139.1">USART2_RX</text>
<text x="32.9" y="156">GND</text>
<text x="69.3" y="156">BT4_CON</text>
<text x="73.1" y="153.2">BT4</text>
<text x="89" y="156">BT4_ERR_LED</text>
<text x="117.1" y="156">GND</text>
<text x="153.5" y="156">BT5_CON</text>
<text x="157.3" y="153.2">BT5</text>
<text x="173.2" y="156">BT5_ERR_LED</text>
<text x="201.3" y="156">GND</text>
<text x="237.7" y="156">BT6_CON</text>
<text x="241.5" y="153.2">BT6</text>
<text x="257.4" y="156">BT6_ERR_LED</text>
<text x="52.5" y="172.8">GND</text>
<text x="72.1" y="172.8">GND</text>
<text x="136.7" y="172.8">GND</text>
<text x="156.3" y="172.8">GND</text>
<text x="220.9" y="172.8">GND</text>
<text x="240.5" y="172.8">GND</text>
</g>
<g font-size="2.4" fill="#808080">
<text x="42.4" y="51.8">1</text>
<text x="126.6" y="51.8">1</text>
<text x="210.8" y="51.8">1</text>
<text x="42.4" y="54.6">2</text>
<text x="42.4" y="57.4">3</text>
<text x="78.1" y="57.4">16</text>
<text x="78.1" y="54.6">17</text>
<text x="126.6" y="54.6">2</text>
<text x="126.6" y="57.4">3</text>
<text x="162.3" y="57.4">16</text>
<text x="162.3" y="54.6">17</text>
<text x="210.8" y="54.6">2</text>
<text x="210.8" y="57.4">3</text>
<text x="246.6" y="57.4">16</text>
<text x="246.6" y="54.6">17</text>
<text x="42.4" y="60.2">4</text>
<text x="42.4" y="63">5</text>
<text x="42.4" y="65.8">6</text>
<text x="78.1" y="65.8">13</text>
<text x="78.1" y="63">14</text>
<text x="78.1" y="60.2">15</text>
<text x="126.6" y="60.2">4</text>
<text x="126.6" y="63">5</text>
<text x="126.6" y="65.8">6</text>
<text x="162.3" y="65.8">13</text>
<text x="162.3" y="63">14</text>
<text x="162.3" y="60.2">15</text>
<text x="210.8" y="60.2">4</text>
<text x="210.8" y="63">5</text>
<text x="210.8" y="65.8">6</text>
<text x="246.6" y="65.8">13</text>
<text x="246.6" y="63">14</text>
<text x="246.6" y="60.2">15</text>
<text x="42.4" y="68.6">7</text>
<text x="78.1" y="68.6">12</text>
<text x="126.6" y="68.6">7</text>
<text x="162.3" y="68.6">12</text>
<text x="210.8" y="68.6">7</text>
<text x="246.6" y="68.6">12</text>
<text x="54.9" y="81.9" transform="rotate(-90 54.9 81.9)">8</text>
<text x="57.7" y="81.9" transform="rotate(-90 57.7 81.9)">9</text>
<text x="63.3" y="83.2" transform="rotate(-90 63.3 83.2)">10</text>
<text x="66.1" y="83.2" transform="rotate(-90 66.1 83.2)">11</text>
<text x="139.1" y="81.9" transform="rotate(-90 139.1 81.9)">8</text>
<text x="141.9" y="81.9" transform="rotate(-90 141.9 81.9)">9</text>
<text x="147.5" y="83.2" transform="rotate(-90 147.5 83.2)">10</text>
<text x="150.3" y="83.2" transform="rotate(-90 150.3 83.2)">11</text>
<text x="223.3" y="81.9" transform="rotate(-90 223.3 81.9)">8</text>
<text x="226.1" y="81.9" transform="rotate(-90 226.1 81.9)">9</text>
<text x="231.7" y="83.2" transform="rotate(-90 231.7 83.2)">10</text>
<text x="234.5" y="83.2" transform="rotate(-90 234.5 83.2)">11</text>
<text x="42.4" y="121.9">1</text>
<text x="42.4" y="124.7">2</text>
<text x="78.1" y="124.7">17</text>
<text x="126.6" y="121.9">1</text>
<text x="126.6" y="124.7">2</text>
<text x="162.3" y="124.7">17</text>
<text x="210.8" y="121.9">1</text>
<text x="210.8" y="124.7">2</text>
<text x="246.6" y="124.7">17</text>
<text x="42.4" y="127.6">3</text>
<text x="42.4" y="130.3">4</text>
<text x="78.1" y="130.3">15</text>
<text x="78.1" y="127.6">16</text>
<text x="126.6" y="127.6">3</text>
<text x="126.6" y="130.3">4</text>
<text x="162.3" y="130.3">15</text>
<text x="162.3" y="127.6">16</text>
<text x="210.8" y="127.6">3</text>
<text x="210.8" y="130.3">4</text>
<text x="246.6" y="130.3">15</text>
<text x="246.6" y="127.6">16</text>
<text x="42.4" y="133.1">5</text>
<text x="42.4" y="136">6</text>
<text x="78.1" y="136">13</text>
<text x="78.1" y="133.1">14</text>
<text x="126.6" y="133.1">5</text>
<text x="126.6" y="136">6</text>
<text x="162.3" y="136">13</text>
<text x="162.3" y="133.1">14</text>
<text x="210.8" y="133.1">5</text>
<text x="210.8" y="136">6</text>
<text x="246.6" y="136">13</text>
<text x="246.6" y="133.1">14</text>
<text x="42.4" y="138.8">7</text>
<text x="78.1" y="138.8">12</text>
<text x="126.6" y="138.8">7</text>
<text x="162.3" y="138.8">12</text>
<text x="210.8" y="138.8">7</text>
<text x="246.6" y="138.8">12</text>
<text x="54.9" y="152.1" transform="rotate(-90 54.9 152.1)">8</text>
<text x="57.7" y="152.1" transform="rotate(-90 57.7 152.1)">9</text>
<text x="63.3" y="153.4" transform="rotate(-90 63.3 153.4)">10</text>
<text x="66.1" y="153.4" transform="rotate(-90 66.1 153.4)">11</text>
<text x="139.1" y="152.1" transform="rotate(-90 139.1 152.1)">8</text>
<text x="141.9" y="152.1" transform="rotate(-90 141.9 152.1)">9</text>
<text x="147.5" y="153.4" transform="rotate(-90 147.5 153.4)">10</text>
<text x="150.3" y="153.4" transform="rotate(-90 150.3 153.4)">11</text>
<text x="223.3" y="152.1" transform="rotate(-90 223.3 152.1)">8</text>
<text x="226.1" y="152.1" transform="rotate(-90 226.1 152.1)">9</text>
<text x="231.7" y="153.4" transform="rotate(-90 231.7 153.4)">10</text>
<text x="234.5" y="153.4" transform="rotate(-90 234.5 153.4)">11</text>
</g>
<g font-size="1.9" fill="#800000">
<text x="45.5" y="52.2">RESERVED</text>
<text x="129.7" y="52.2">RESERVED</text>
<text x="213.9" y="52.2">RESERVED</text>
<text x="45.5" y="54.9">GND</text>
<text x="45.5" y="57.8">SWDCLK</text>
<text x="67.8" y="57.8">WAKE_UP</text>
<text x="72.4" y="54.9">GND</text>
<text x="129.7" y="54.9">GND</text>
<text x="129.7" y="57.8">SWDCLK</text>
<text x="152" y="57.8">WAKE_UP</text>
<text x="156.6" y="54.9">GND</text>
<text x="213.9" y="54.9">GND</text>
<text x="213.9" y="57.8">SWDCLK</text>
<text x="236.2" y="57.8">WAKE_UP</text>
<text x="240.8" y="54.9">GND</text>
<text x="45.5" y="60.6">SWDIO</text>
<text x="45.5" y="63.4">/RESET</text>
<text x="72.1" y="63.4">/RTS</text>
<text x="72.2" y="60.6">/CTS</text>
<text x="129.7" y="60.6">SWDIO</text>
<text x="129.7" y="63.4">/RESET</text>
<text x="156.3" y="63.4">/RTS</text>
<text x="156.4" y="60.6">/CTS</text>
<text x="213.9" y="60.6">SWDIO</text>
<text x="213.9" y="63.4">/RESET</text>
<text x="240.5" y="63.4">/RTS</text>
<text x="240.6" y="60.6">/CTS</text>
<text x="45.5" y="66.2">BOOT</text>
<text x="45.5" y="69">VDD</text>
<text x="71.4" y="66.2">URXD</text>
<text x="71.5" y="69">UTXD</text>
<text x="129.7" y="66.2">BOOT</text>
<text x="129.7" y="69">VDD</text>
<text x="155.6" y="66.2">URXD</text>
<text x="155.7" y="69">UTXD</text>
<text x="213.9" y="66.2">BOOT</text>
<text x="213.9" y="69">VDD</text>
<text x="239.8" y="66.2">URXD</text>
<text x="239.9" y="69">UTXD</text>
<text x="56.7" y="78.8" transform="rotate(-90 56.7 78.8)">OP_MODE</text>
<text x="59.5" y="78.8" transform="rotate(-90 59.5 78.8)">RESERVED</text>
<text x="65.1" y="78.8" transform="rotate(-90 65.1 78.8)">LED_1</text>
<text x="67.9" y="78.8" transform="rotate(-90 67.9 78.8)">LED_2</text>
<text x="140.9" y="78.8" transform="rotate(-90 140.9 78.8)">OP_MODE</text>
<text x="143.7" y="78.8" transform="rotate(-90 143.7 78.8)">RESERVED</text>
<text x="149.3" y="78.8" transform="rotate(-90 149.3 78.8)">LED_1</text>
<text x="152.1" y="78.8" transform="rotate(-90 152.1 78.8)">LED_2</text>
<text x="225.1" y="78.8" transform="rotate(-90 225.1 78.8)">OP_MODE</text>
<text x="227.9" y="78.8" transform="rotate(-90 227.9 78.8)">RESERVED</text>
<text x="233.5" y="78.8" transform="rotate(-90 233.5 78.8)">LED_1</text>
<text x="236.3" y="78.8" transform="rotate(-90 236.3 78.8)">LED_2</text>
<text x="45.5" y="122.3">RESERVED</text>
<text x="45.5" y="125.1">GND</text>
<text x="72.4" y="125.1">GND</text>
<text x="129.7" y="122.3">RESERVED</text>
<text x="129.7" y="125.1">GND</text>
<text x="156.6" y="125.1">GND</text>
<text x="213.9" y="122.3">RESERVED</text>
<text x="213.9" y="125.1">GND</text>
<text x="240.8" y="125.1">GND</text>
<text x="45.5" y="127.9">SWDCLK</text>
<text x="45.5" y="130.7">SWDIO</text>
<text x="67.8" y="127.9">WAKE_UP</text>
<text x="72.2" y="130.7">/CTS</text>
<text x="129.7" y="127.9">SWDCLK</text>
<text x="129.7" y="130.7">SWDIO</text>
<text x="152" y="127.9">WAKE_UP</text>
<text x="156.4" y="130.7">/CTS</text>
<text x="213.9" y="127.9">SWDCLK</text>
<text x="213.9" y="130.7">SWDIO</text>
<text x="236.2" y="127.9">WAKE_UP</text>
<text x="240.6" y="130.7">/CTS</text>
<text x="45.5" y="133.6">/RESET</text>
<text x="45.5" y="136.4">BOOT</text>
<text x="71.4" y="136.4">URXD</text>
<text x="72.1" y="133.6">/RTS</text>
<text x="129.7" y="133.6">/RESET</text>
<text x="129.7" y="136.4">BOOT</text>
<text x="155.6" y="136.4">URXD</text>
<text x="156.3" y="133.6">/RTS</text>
<text x="213.9" y="133.6">/RESET</text>
<text x="213.9" y="136.4">BOOT</text>
<text x="239.8" y="136.4">URXD</text>
<text x="240.5" y="133.6">/RTS</text>
<text x="45.5" y="139.1">VDD</text>
<text x="71.5" y="139.1">UTXD</text>
<text x="129.7" y="139.1">VDD</text>
<text x="155.7" y="139.1">UTXD</text>
<text x="213.9" y="139.1">VDD</text>
<text x="239.9" y="139.1">UTXD</text>
<text x="56.7" y="149" transform="rotate(-90 56.7 149)">OP_MODE</text>
<text x="59.5" y="149" transform="rotate(-90 59.5 149)">RESERVED</text>
<text x="65.1" y="149" transform="rotate(-90 65.1 149)">LED_1</text>
<text x="67.9" y="149" transform="rotate(-90 67.9 149)">LED_2</text>
<text x="140.9" y="149" transform="rotate(-90 140.9 149)">OP_MODE</text>
<text x="143.7" y="149" transform="rotate(-90 143.7 149)">RESERVED</text>
<text x="149.3" y="149" transform="rotate(-90 149.3 149)">LED_1</text>
<text x="152.1" y="149" transform="rotate(-90 152.1 149)">LED_2</text>
<text x="225.1" y="149" transform="rotate(-90 225.1 149)">OP_MODE</text>
<text x="227.9" y="149" transform="rotate(-90 227.9 149)">RESERVED</text>
<text x="233.5" y="149" transform="rotate(-90 233.5 149)">LED_1</text>
<text x="236.3" y="149" transform="rotate(-90 236.3 149)">LED_2</text>
</g>
<g font-size="1.9" fill="#808080">
<text x="64.9" y="94.7" transform="rotate(-90 64.9 94.7)">GREEN</text>
<text x="71.5" y="93.1" transform="rotate(-90 71.5 93.1)">LED4</text>
<text x="84.5" y="92.3" transform="rotate(-90 84.5 92.3)">RED</text>
<text x="91.1" y="93.1" transform="rotate(-90 91.1 93.1)">LED5</text>
<text x="149.1" y="94.7" transform="rotate(-90 149.1 94.7)">GREEN</text>
<text x="155.7" y="93.1" transform="rotate(-90 155.7 93.1)">LED6</text>
<text x="168.7" y="92.3" transform="rotate(-90 168.7 92.3)">RED</text>
<text x="175.3" y="93.1" transform="rotate(-90 175.3 93.1)">LED7</text>
<text x="233.3" y="94.7" transform="rotate(-90 233.3 94.7)">GREEN</text>
<text x="239.9" y="93.1" transform="rotate(-90 239.9 93.1)">LED8</text>
<text x="252.9" y="92.3" transform="rotate(-90 252.9 92.3)">RED</text>
<text x="259.5" y="93.1" transform="rotate(-90 259.5 93.1)">LED9</text>
<text x="64.9" y="164.8" transform="rotate(-90 64.9 164.8)">GREEN</text>
<text x="71.5" y="164.3" transform="rotate(-90 71.5 164.3)">LED10</text>
<text x="84.5" y="162.4" transform="rotate(-90 84.5 162.4)">RED</text>
<text x="91.1" y="164.3" transform="rotate(-90 91.1 164.3)">LED11</text>
<text x="149.1" y="164.8" transform="rotate(-90 149.1 164.8)">GREEN</text>
<text x="155.7" y="164.3" transform="rotate(-90 155.7 164.3)">LED12</text>
<text x="168.7" y="162.4" transform="rotate(-90 168.7 162.4)">RED</text>
<text x="175.3" y="164.3" transform="rotate(-90 175.3 164.3)">LED13</text>
<text x="233.3" y="164.8" transform="rotate(-90 233.3 164.8)">GREEN</text>
<text x="239.9" y="164.3" transform="rotate(-90 239.9 164.3)">LED14</text>
<text x="252.9" y="162.4" transform="rotate(-90 252.9 162.4)">RED</text>
<text x="259.5" y="164.3" transform="rotate(-90 259.5 164.3)">LED15</text>
</g>
</svg>
